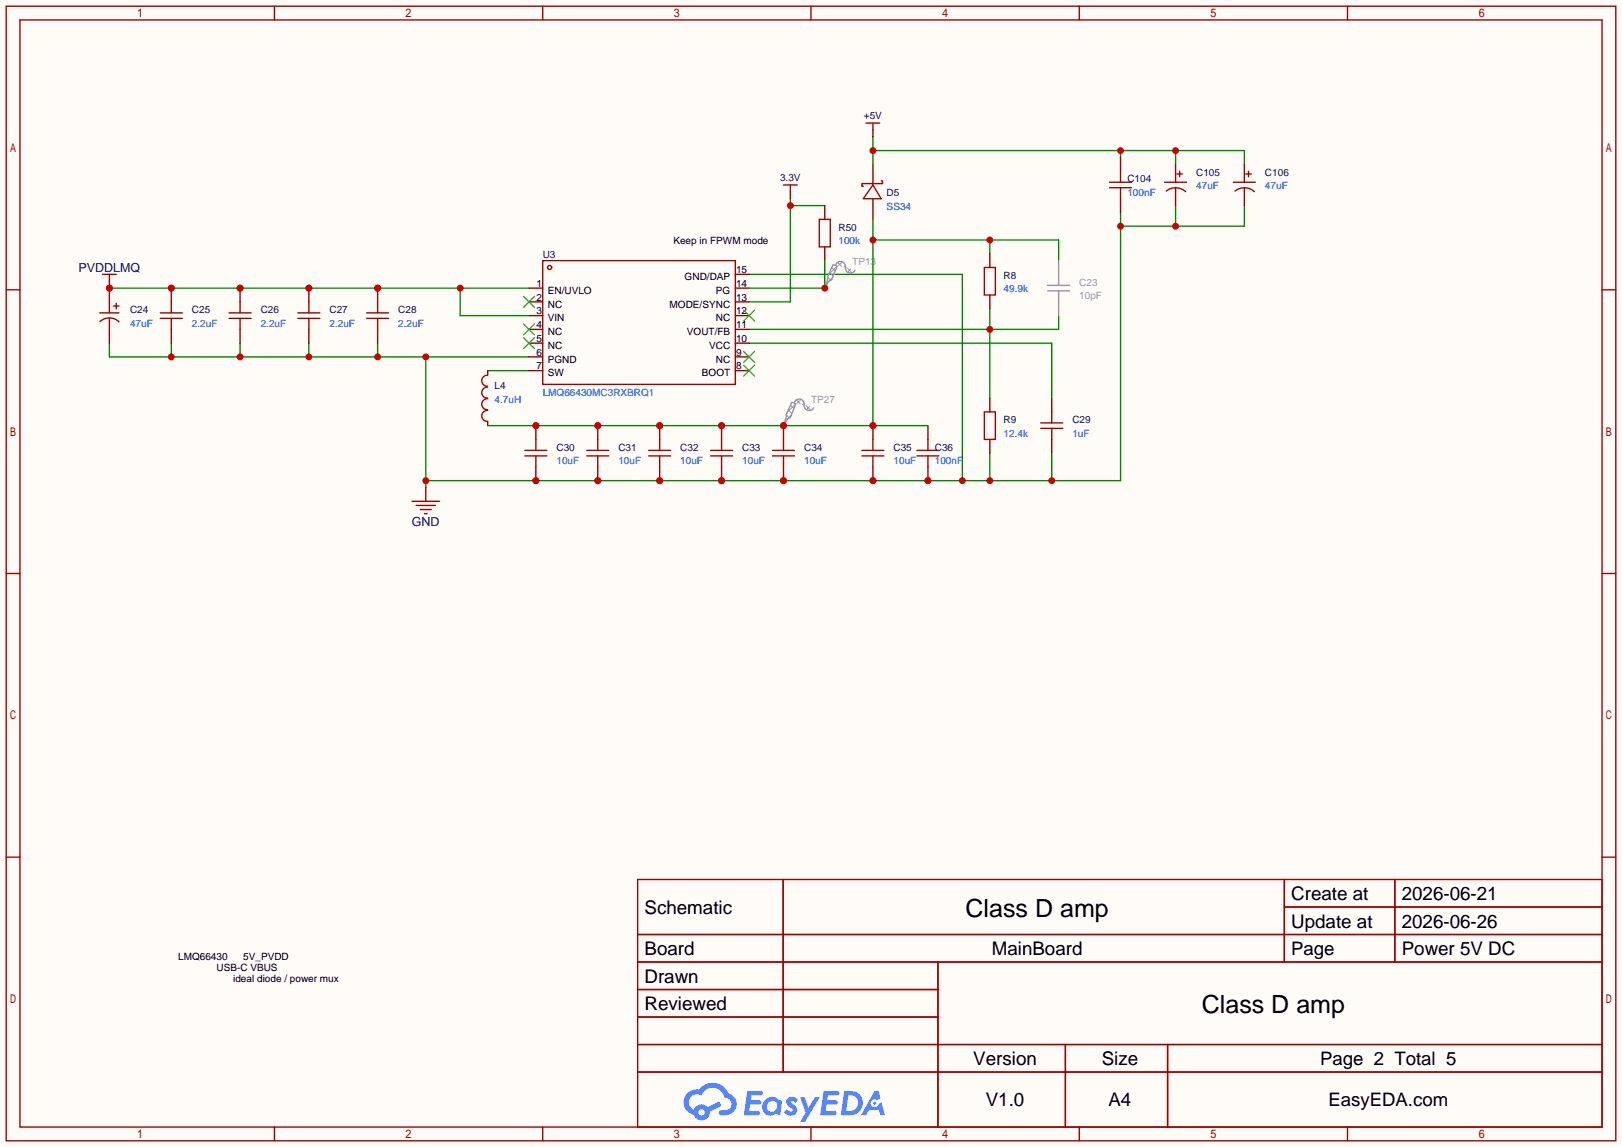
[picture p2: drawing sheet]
<svg xmlns="http://www.w3.org/2000/svg" width="299mm" height="212mm" viewBox="0 0 299 212" stroke-linecap="round" stroke-linejoin="round" font-family="sans-serif">
<path d="M0 0h299.5v211.8h-299.5z" fill="#fffcf7"/>
<g fill="none" stroke="#a10000" stroke-width=".25">
<path d="M1.1 1.1h297.2v209.6h-297.2zM3.7 3.7h292.1v204.5h-292.1zM50.7 1.1v2.6M100.2 1.1v2.6M149.7 1.1v2.6M199.3 1.1v2.6M248.8 1.1v2.6M1.1 53.5h2.6M295.8 53.5h2.5M1.1 105.9h2.6M295.8 105.9h2.5M1.1 158.3h2.6"/>
<path d="M295.8 158.3h2.5M117.7 162.4h178.1v45.8h-178.1zM117.7 172.6h178.1M117.7 177.7h178.1M144.6 162.4v35.6M173.2 177.7v30.5M237.1 162.4v15.3M237.1 167.5h58.7M257.5 162.4v15.3M117.7 182.8h55.5M117.7 192.9h178.1M117.7 187.8h55.5"/>
<path d="M117.7 198h178.1M196.7 192.9v15.3M215.6 192.9v15.3M50.7 208.2v2.5M100.2 208.2v2.5M149.7 208.2v2.5M199.3 208.2v2.5M248.8 208.2v2.5"/>
</g>
<g fill="#5487ff">
<path d="M145.5 202.8a1.3 1.3 0 0 1 1.8 .3l-.4 .6a.54 .54 0 0 0-.9-.2l.1 .2a1.58 1.58 0 0 1 1.1 1.6 1.43 1.43 0 0 1-2.5 .1l.5-.6a.64 .64 0 0 0 .5 .5 .64 .64 0 0 0 .7-.3l-.2-.2a1.6 1.6 0 0 1-1-1.6z"/>
<path d="M147.7 202.7h.9l.7 1.9 1.1-1.9h.9l-2.7 4.5h-.9l1-1.7z"/>
<path d="M138 201.5h1.6a1.31 1.31 0 0 1 1.2 .2 .4 .4 0 0 1-.3 .6h-1.8l-.1 .9h1.6a.4 .4 0 0 1 .4 .4 .4 .4 0 0 1-.4 .4h-1.7l-.2 1.2h.8a1.23 1.23 0 0 1 1.2 .2 .39 .39 0 0 1-.3 .6h-2.7z"/>
<path d="M152.1 201.5h1.6a1.32 1.32 0 0 1 1.3 .2 .39 .39 0 0 1-.4 .6h-1.7l-.2 .9h1.7a.4 .4 0 0 1 .3 .4 .4 .4 0 0 1-.4 .4h-1.7l-.2 1.2h.8a1.23 1.23 0 0 1 1.2 .2 .39 .39 0 0 1-.3 .6h-2.7z"/>
<path d="M161.5 201.5h.7l.4 1.3-.7 .4a.75 .75 0 0 0-1.1 .3 .75 .75 0 0 0 .5 1 .75 .75 0 0 0 .9-.6l.6-.3 .6 2.4h-.9l-.2-1h-1.9l-.5 1h-.9z"/>
<path d="M155.9 201.5l-.7 4.5h1.5a2.27 2.27 0 0 0 2.6-2.3 2.27 2.27 0 0 0-2.7-2.2zM156.6 202.3a1.5 1.5 0 0 1 1.8 1.5 1.5 1.5 0 0 1-1.9 1.4h-.3z"/>
<path d="M141.3 203.1a1.62 1.62 0 0 0-.4 2.1 1.62 1.62 0 0 0 2 .7l.4-.3 .3 .3 .5 .1 .3-2.5-.2-.3h-.4a1.58 1.58 0 0 0-2.5-.1zM141.9 203.6a.99 .99 0 0 1 1.6 .3 .99 .99 0 0 1-.9 1.4 .94 .94 0 0 1-1-.5 .94 .94 0 0 1 .3-1.2z"/>
<path d="M126.9 201.9a2.37 2.37 0 0 0 1.2 4 1.54 1.54 0 0 0 1.7 1 1.54 1.54 0 0 0 1.3-1.6l2.1-1.1-.5-.8-2 1.1a1.57 1.57 0 0 0-2.6 .4 1.5 1.5 0 0 1-.8-2.1 1.5 1.5 0 0 1 2.2-.5 2.23 2.23 0 0 1 2.3-1.4 2.23 2.23 0 0 1 2 1.8 1.16 1.16 0 0 1 1.2 1.1 1.16 1.16 0 0 1-1 1.3h-.7a.47 .47 0 0 0-.6 .3 .47 .47 0 0 0 .4 .6 2.23 2.23 0 0 0 2.3-.7 2.23 2.23 0 0 0 .4-2.3 2.16 2.16 0 0 0-1.3-1.1 3.2 3.2 0 0 0-5.4-.7l-1.2 .1zM129 205.4a.58 .58 0 0 1 1.1 0 .58 .58 0 0 1-1.1 0z"/>
<circle cx="161.5" cy="203.8" r=".28"/>
</g>
<path d="M161.2 24v1.3M194.2 73.5v2.6M194.2 81.2v2.5" fill="none" stroke="#870000" stroke-width=".25"/>
<path d="M159.9 22.7h2.5M161.2 22.7v1.3M192.2 78.1h4M192.2 79.1h4M194.2 76.1v2M194.2 79.1v2.1" fill="none" stroke="#a10000" stroke-width=".25"/>
<path d="M182.8 57v16.5M195.5 58.3v2.5h-57.2M90 68.5h7.7M138.3 63.4h55.9v10.1" fill="none" stroke="#008700" stroke-width=".25"/>
<circle cx="182.8" cy="60.8" r=".63" fill="#c00"/>
<path d="M206.9 39.2v49.6h-128.3M217 38v3.8M229.7 38v3.8h-22.8M138.3 50.7h39.4v38.1M20.2 63.4v2.5h77.5M31.6 63.4v2.5M44.3 63.4v2.5M57 63.4v2.5M69.7 63.4v2.5M78.6 65.9v24.1M182.8 83.7v5.1M194.2 83.7v5.1" fill="none" stroke="#008700" stroke-width=".25"/>
<g fill="#c00">
<circle cx="69.7" cy="65.9" r=".63"/>
<circle cx="57" cy="65.9" r=".63"/>
<circle cx="44.3" cy="65.9" r=".63"/>
<circle cx="31.6" cy="65.9" r=".63"/>
<circle cx="78.6" cy="65.9" r=".63"/>
<circle cx="78.6" cy="88.8" r=".63"/>
<circle cx="98.9" cy="88.8" r=".63"/>
<circle cx="110.4" cy="88.8" r=".63"/>
<circle cx="121.8" cy="88.8" r=".63"/>
<circle cx="133.2" cy="88.8" r=".63"/>
<circle cx="144.7" cy="88.8" r=".63"/>
<circle cx="161.2" cy="88.8" r=".63"/>
<circle cx="171.3" cy="88.8" r=".63"/>
<circle cx="177.7" cy="88.8" r=".63"/>
<circle cx="182.8" cy="88.8" r=".63"/>
<circle cx="194.2" cy="88.8" r=".63"/>
<circle cx="206.9" cy="41.8" r=".63"/>
<circle cx="217" cy="41.8" r=".63"/>
</g>
<path d="M78.6 90v2.6M171.3 86.2v2.6" fill="none" stroke="#870000" stroke-width=".25"/>
<path d="M76.1 92.6h5.1M76.8 93.3h3.6M77.6 94.1h2M78.4 94.9h.5" fill="none" stroke="#a10000" stroke-width=".25"/>
<circle cx="171.3" cy="88.8" r=".63" fill="#c00"/>
<g fill="none" stroke="#870000" stroke-width=".25">
<path d="M20.2 53.2v2.6M97.7 53.2h2.5M97.7 55.8h2.5M97.7 58.3h2.5M135.8 50.7h2.5M135.8 53.2h2.5M135.8 55.8h2.5M135.8 58.3h2.5M20.2 60.8v2.6M97.7 60.8h2.5M97.7 63.4h2.5M97.7 65.9h2.5"/>
<path d="M97.7 68.5h2.5M135.8 60.8h2.5M135.8 63.4h2.5M135.8 65.9h2.5M135.8 68.5h2.5M171.3 78.6v2.6"/>
</g>
<g fill="none" stroke="#a10000" stroke-width=".25">
<path d="M18.4 57.8h3.6M18.4 59.4a2.54 2.54 0 0 1 3.6 0M20.2 55.8v2M20.2 58.8v2M21 56.5h1M21.5 56v1M100.2 48.1h35.6v22.9h-35.6zM169.3 84.2h4.1M169.3 83.2h4.1M171.3 81.2v2M171.3 84.2v2"/>
<circle cx="101.5" cy="49.4" r=".38"/>
</g>
<path d="M96.6 59.8l2.1 2M96.6 54.7l2.1 2.1M98.7 59.8l-2.1 2M98.7 54.7l-2.1 2.1M137.3 57.3l2 2M139.3 57.3l-2 2M96.6 62.4l2.1 2M98.7 62.4l-2.1 2M137.3 64.9l2 2M137.3 67.4l2 2.1M139.3 64.9l-2 2M139.3 67.4l-2 2.1" fill="none" stroke="#3c3" stroke-width=".25"/>
<path d="M145.9 36.7v19.1h-7.6M145.9 38h6.4" fill="none" stroke="#008700" stroke-width=".25"/>
<circle cx="145.9" cy="38" r=".63" fill="#c00"/>
<path d="M20.2 53.2h77.5M85 53.2v5.1h12.7" fill="none" stroke="#008700" stroke-width=".25"/>
<g fill="#c00">
<circle cx="69.7" cy="53.2" r=".63"/>
<circle cx="57" cy="53.2" r=".63"/>
<circle cx="44.3" cy="53.2" r=".63"/>
<circle cx="31.6" cy="53.2" r=".63"/>
<circle cx="20.2" cy="53.2" r=".63"/>
<circle cx="85" cy="53.2" r=".63"/>
</g>
<path d="M145.9 35.4v1.3M20.2 51.9v1.3" fill="none" stroke="#870000" stroke-width=".25"/>
<path d="M144.7 34.2h2.5M145.9 34.2v1.2" fill="none" stroke="#a10000" stroke-width=".25"/>
<circle cx="20.2" cy="53.2" r=".63" fill="#c00"/>
<path d="M161.2 34.2l1.5 2.5h-3.3zM162.7 33.4h.2v.5h-3.8v.5h.3M18.9 50.7h2.6M20.2 50.7v1.2M90 75.8a1.01 1.01 0 0 0-1.1 1 1.01 1.01 0 0 0 1.1 1M90 73.6a1.01 1.01 0 0 0-1.1 1.1 1.01 1.01 0 0 0 1.1 1M90 71.5a1.01 1.01 0 0 0-1.1 1 1.01 1.01 0 0 0 1.1 1M90 69.3a1.01 1.01 0 0 0-1.1 1 1.01 1.01 0 0 0 1.1 1" fill="none" stroke="#a10000" stroke-width=".25"/>
<path d="M152.3 53v.2M153.8 48.9l.8 .2-1.1 2.6-.5 .2-.7 1.3 .5-1.5v-.5zM154.3 48.9a.93 .93 0 0 1 1.1-.6 .93 .93 0 0 1 .7 1.1 .94 .94 0 0 0 .7 1 .94 .94 0 0 0 1.1-.5M144.7 78.4v.2M146.2 74.3l.7 .2-1 2.6-.5 .2-.7 1.3 .5-1.5v-.5zM146.7 74.3a.93 .93 0 0 1 1.1-.6 .93 .93 0 0 1 .7 1.1 .94 .94 0 0 0 .6 1 .94 .94 0 0 0 1.1-.5" fill="none" stroke="#999" stroke-width=".25"/>
<g fill="none" stroke="#999" stroke-width=".18">
<path d="M152.6 52.3l.1 .1M152.8 51.2l.6 .6M153.2 50.3l.6 .7M153.6 49.4l.6 .7M153.7 51.3l-.7 .6M154.6 49.1l-1.6 1.6M154.6 48.5l.8 .7M155.5 48.4l-.7 .6M156.1 49.1l-.3 .2M156.4 49.5l.9 .9M157.1 49.7l-.6 .6M145 77.7l.1 .1"/>
<path d="M145.2 76.6l.6 .6M145.6 75.7l.6 .7M145.9 74.8l.7 .7M146.1 76.7l-.7 .6M146.9 74.5l-1.5 1.6M147 73.9l.8 .7M147.9 73.8l-.7 .6M148.5 74.5l-.3 .2M148.8 74.9l.9 .9M149.4 75.1l-.5 .6"/>
</g>
<path d="M161.2 30.4v3.8M161.2 36.7v3.8M90 68.5v.7M90 77.9v.7" fill="none" stroke="#870000" stroke-width=".25"/>
<path d="M161.2 25.3v5.1M161.2 27.8h68.5v2.6M206.9 27.8v1.3M217 27.8v2.6" fill="none" stroke="#008700" stroke-width=".25"/>
<g fill="#c00">
<circle cx="161.2" cy="27.8" r=".63"/>
<circle cx="206.9" cy="27.8" r=".63"/>
<circle cx="217" cy="27.8" r=".63"/>
</g>
<path d="M161.2 40.5v38.1M161.2 44.3h34.3v3.8M182.8 44.3v2.6M90 78.6h81.3" fill="none" stroke="#008700" stroke-width=".25"/>
<g fill="#c00">
<circle cx="98.9" cy="78.6" r=".63"/>
<circle cx="110.4" cy="78.6" r=".63"/>
<circle cx="121.8" cy="78.6" r=".63"/>
<circle cx="133.2" cy="78.6" r=".63"/>
<circle cx="144.7" cy="78.6" r=".63"/>
<circle cx="161.2" cy="78.6" r=".63"/>
<circle cx="161.2" cy="44.3" r=".63"/>
<circle cx="182.8" cy="44.3" r=".63"/>
</g>
<path d="M152.3 38v2.5M206.9 29.1v2.5M206.9 36.7v2.5M217 30.4v2.5M217 35.4v2.6M229.7 30.4v2.5M229.7 35.4v2.6M152.3 45.6v2.5M182.8 46.9v2.5M182.8 54.5v2.5M182.8 73.5v2.6M182.8 81.2v2.5" fill="none" stroke="#870000" stroke-width=".25"/>
<g fill="none" stroke="#a10000" stroke-width=".25">
<path d="M204.9 34.7h4M204.9 33.7h4M206.9 31.6v2.1M206.9 34.7v2M215 33.7h4.1M215.3 35.3a2.74 2.74 0 0 1 3.6 .1M217 32.9v.8M217 34.7v.7M217.3 32.1h1M217.8 31.6v1M227.7 33.7h4.1M228 35.3a2.74 2.74 0 0 1 3.6 .1"/>
<path d="M229.7 32.9v.8M229.7 34.7v.7M230 32.1h1M230.5 31.6v1M151.3 40.5h2v5.1h-2zM181.7 49.4h2.1v5.1h-2.1zM181.7 76.1h2.1v5.1h-2.1z"/>
</g>
<path d="M193.4 52.7h4.1M193.4 53.7h4.1M195.5 48.1v4.6M195.5 53.7v4.6" fill="none" stroke="#999" stroke-width=".25"/>
<path d="M152.3 48.1v5.1h-14" fill="none" stroke="#008700" stroke-width=".25"/>
<circle cx="152.3" cy="53.2" r=".63" fill="#c00"/>
<path d="M96.9 83.2h4.1" fill="none" stroke="#a10000" stroke-width=".25"/>
<path d="M98.9 78.6v2.6" fill="none" stroke="#870000" stroke-width=".25"/>
<circle cx="98.9" cy="78.6" r=".63" fill="#c00"/>
<path d="M96.9 84.2h4.1M98.9 84.2v2" fill="none" stroke="#a10000" stroke-width=".25"/>
<path d="M98.9 86.2v2.6" fill="none" stroke="#870000" stroke-width=".25"/>
<circle cx="98.9" cy="88.8" r=".63" fill="#c00"/>
<path d="M98.9 81.2v2M108.3 83.2h4.1" fill="none" stroke="#a10000" stroke-width=".25"/>
<path d="M110.4 78.6v2.6" fill="none" stroke="#870000" stroke-width=".25"/>
<circle cx="110.4" cy="78.6" r=".63" fill="#c00"/>
<path d="M108.3 84.2h4.1M110.4 84.2v2" fill="none" stroke="#a10000" stroke-width=".25"/>
<path d="M110.4 86.2v2.6" fill="none" stroke="#870000" stroke-width=".25"/>
<circle cx="110.4" cy="88.8" r=".63" fill="#c00"/>
<path d="M110.4 81.2v2M119.8 83.2h4" fill="none" stroke="#a10000" stroke-width=".25"/>
<path d="M121.8 78.6v2.6" fill="none" stroke="#870000" stroke-width=".25"/>
<circle cx="121.8" cy="78.6" r=".63" fill="#c00"/>
<path d="M119.8 84.2h4M121.8 84.2v2" fill="none" stroke="#a10000" stroke-width=".25"/>
<path d="M121.8 86.2v2.6" fill="none" stroke="#870000" stroke-width=".25"/>
<circle cx="121.8" cy="88.8" r=".63" fill="#c00"/>
<path d="M121.8 81.2v2M131.2 83.2h4.1" fill="none" stroke="#a10000" stroke-width=".25"/>
<path d="M133.2 78.6v2.6" fill="none" stroke="#870000" stroke-width=".25"/>
<circle cx="133.2" cy="78.6" r=".63" fill="#c00"/>
<path d="M131.2 84.2h4.1M133.2 84.2v2" fill="none" stroke="#a10000" stroke-width=".25"/>
<path d="M133.2 86.2v2.6" fill="none" stroke="#870000" stroke-width=".25"/>
<circle cx="133.2" cy="88.8" r=".63" fill="#c00"/>
<path d="M133.2 81.2v2M142.6 83.2h4.1" fill="none" stroke="#a10000" stroke-width=".25"/>
<path d="M144.7 78.6v2.6" fill="none" stroke="#870000" stroke-width=".25"/>
<circle cx="144.7" cy="78.6" r=".63" fill="#c00"/>
<path d="M142.6 84.2h4.1M144.7 84.2v2" fill="none" stroke="#a10000" stroke-width=".25"/>
<path d="M144.7 86.2v2.6" fill="none" stroke="#870000" stroke-width=".25"/>
<circle cx="144.7" cy="88.8" r=".63" fill="#c00"/>
<path d="M144.7 81.2v2M159.1 83.2h4.1" fill="none" stroke="#a10000" stroke-width=".25"/>
<path d="M161.2 78.6v2.6" fill="none" stroke="#870000" stroke-width=".25"/>
<circle cx="161.2" cy="78.6" r=".63" fill="#c00"/>
<path d="M159.1 84.2h4.1M161.2 84.2v2" fill="none" stroke="#a10000" stroke-width=".25"/>
<path d="M161.2 86.2v2.6" fill="none" stroke="#870000" stroke-width=".25"/>
<circle cx="161.2" cy="88.8" r=".63" fill="#c00"/>
<path d="M29.6 58.8h4.1M29.6 57.8h4.1M31.6 55.8v2M161.2 81.2v2" fill="none" stroke="#a10000" stroke-width=".25"/>
<path d="M31.6 53.2v2.6M31.6 60.8v2.6" fill="none" stroke="#870000" stroke-width=".25"/>
<circle cx="31.6" cy="53.2" r=".63" fill="#c00"/>
<path d="M31.6 58.8v2M42.3 58.8h4.1M42.3 57.8h4.1M44.3 55.8v2" fill="none" stroke="#a10000" stroke-width=".25"/>
<path d="M44.3 53.2v2.6M44.3 60.8v2.6" fill="none" stroke="#870000" stroke-width=".25"/>
<circle cx="44.3" cy="53.2" r=".63" fill="#c00"/>
<path d="M44.3 58.8v2M55 58.8h4.1M55 57.8h4.1M57 55.8v2" fill="none" stroke="#a10000" stroke-width=".25"/>
<path d="M57 53.2v2.6M57 60.8v2.6" fill="none" stroke="#870000" stroke-width=".25"/>
<circle cx="57" cy="53.2" r=".63" fill="#c00"/>
<path d="M57 58.8v2M67.7 58.8h4.1M67.7 57.8h4.1M69.7 55.8v2" fill="none" stroke="#a10000" stroke-width=".25"/>
<path d="M69.7 53.2v2.6M69.7 60.8v2.6" fill="none" stroke="#870000" stroke-width=".25"/>
<circle cx="69.7" cy="53.2" r=".63" fill="#c00"/>
<path d="M69.7 58.8v2" fill="none" stroke="#a10000" stroke-width=".25"/>
<g font-size="4.6">
<text x="178.3" y="169.4">Class D amp</text>
<text x="221.9" y="187.1">Class D amp</text>
</g>
<g font-size="3.5">
<text x="238.4" y="166.2">Create at</text>
<text x="258.8" y="166.2">2026-06-21</text>
<text x="119" y="168.8">Schematic</text>
<text x="238.4" y="171.3">Update at</text>
<text x="258.8" y="171.3">2026-06-26</text>
<text x="119" y="176.4">Board</text>
<text x="183.1" y="176.4">MainBoard</text>
<text x="258.8" y="176.4">Power 5V DC</text>
<text x="119" y="181.5">Drawn</text>
<text x="119" y="186.6">Reviewed</text>
<text x="179.7" y="196.7">Version</text>
<text x="203.4" y="196.7">Size</text>
<text x="182" y="204.3">V1.0</text>
<text x="204.7" y="204.3">A4</text>
</g>
<g font-size="3.4">
<text x="238.4" y="176.4">Page</text>
<text x="243.7" y="196.7">Page 2 Total 5</text>
<text x="245.3" y="204.3">EasyEDA.com</text>
</g>
<g font-size="2.3" fill="#000080">
<text x="14.5" y="50.2">PVDDLMQ</text>
<text x="76" y="97.2">GND</text>
</g>
<g font-size="1.8" fill="#000080">
<text x="159.5" y="22">+5V</text>
<text x="144" y="33.4">3.3V</text>
<text x="208.2" y="33.7">C104</text>
<text x="220.9" y="32.4">C105</text>
<text x="233.6" y="32.4">C106</text>
<text x="163.7" y="36.2">D5</text>
<text x="100.2" y="47.7">U3</text>
<text x="154.8" y="42.6">R50</text>
<text x="185.3" y="51.5">R8</text>
<text x="24" y="57.8">C24</text>
<text x="35.4" y="57.8">C25</text>
<text x="48.1" y="57.8">C26</text>
<text x="60.8" y="57.8">C27</text>
<text x="73.5" y="57.8">C28</text>
<text x="91.3" y="71.8">L4</text>
<text x="102.7" y="83.2">C30</text>
<text x="114.2" y="83.2">C31</text>
<text x="125.6" y="83.2">C32</text>
<text x="137" y="83.2">C33</text>
<text x="148.5" y="83.2">C34</text>
<text x="165" y="83.2">C35</text>
<text x="172.6" y="83.2">C36</text>
<text x="185.3" y="78.2">R9</text>
<text x="198" y="78.2">C29</text>
</g>
<g font-size="1.8" fill="#00f">
<text x="220.9" y="35">47uF</text>
<text x="233.6" y="35">47uF</text>
<text x="163.7" y="38.8">SS34</text>
<text x="208.2" y="36.2">100nF</text>
<text x="154.8" y="45.1">100k</text>
<text x="185.3" y="54">49.9k</text>
<text x="24" y="60.4">47uF</text>
<text x="35.4" y="60.4">2.2uF</text>
<text x="48.1" y="60.4">2.2uF</text>
<text x="60.8" y="60.4">2.2uF</text>
<text x="73.5" y="60.4">2.2uF</text>
<text x="91.3" y="74.3">4.7uH</text>
<text x="100.2" y="73.1">LMQ66430MC3RXBRQ1</text>
<text x="185.3" y="80.7">12.4k</text>
<text x="198" y="80.7">1uF</text>
<text x="102.7" y="85.8">10uF</text>
<text x="114.2" y="85.8">10uF</text>
<text x="125.6" y="85.8">10uF</text>
<text x="137" y="85.8">10uF</text>
<text x="148.5" y="85.8">10uF</text>
<text x="165" y="85.8">10uF</text>
<text x="172.6" y="85.8">100nF</text>
</g>
<g font-size="1.8">
<text x="124.3" y="45.1">Keep in FPWM mode</text>
<text x="99" y="53">1</text>
<text x="126.4" y="51.7">GND/DAP</text>
<text x="135.9" y="50.4">15</text>
<text x="135.9" y="53">14</text>
<text x="99" y="58.1">3</text>
<text x="99" y="55.5">2</text>
<text x="101.1" y="59.3">VIN</text>
<text x="101.1" y="56.8">NC</text>
<text x="101.1" y="54.3">EN/UVLO</text>
<text x="123.6" y="56.8">MODE/SYNC</text>
<text x="132.2" y="54.3">PG</text>
<text x="132.2" y="59.3">NC</text>
<text x="135.9" y="55.5">13</text>
<text x="135.9" y="58.1">12</text>
<text x="99" y="65.7">6</text>
<text x="99" y="63.1">5</text>
<text x="99" y="60.6">4</text>
<text x="101.1" y="64.4">NC</text>
<text x="101.1" y="61.9">NC</text>
<text x="126.8" y="61.9">VOUT/FB</text>
<text x="130.9" y="64.4">VCC</text>
<text x="135.9" y="60.6">11</text>
<text x="135.9" y="63.1">10</text>
<text x="135.9" y="65.7">9</text>
<text x="99" y="68.2">7</text>
<text x="101.1" y="69.5">SW</text>
<text x="101.1" y="67">PGND</text>
<text x="129.6" y="69.5">BOOT</text>
<text x="132.2" y="67">NC</text>
<text x="135.9" y="68.2">8</text>
<text x="32.9" y="177.2">LMQ66430</text>
<text x="33.9" y="179.2">└── USB-C VBUS</text>
<text x="44.9" y="177.2">5V_PVDD</text>
<text x="37" y="181.3">└── ideal diode / power mux</text>
</g>
<g font-size="1.8" fill="#999">
<text x="157.4" y="48.9">TP13</text>
<text x="199.3" y="52.8">C23</text>
<text x="199.3" y="55.3">10pF</text>
<text x="149.7" y="74.3">TP27</text>
</g>
</svg>
